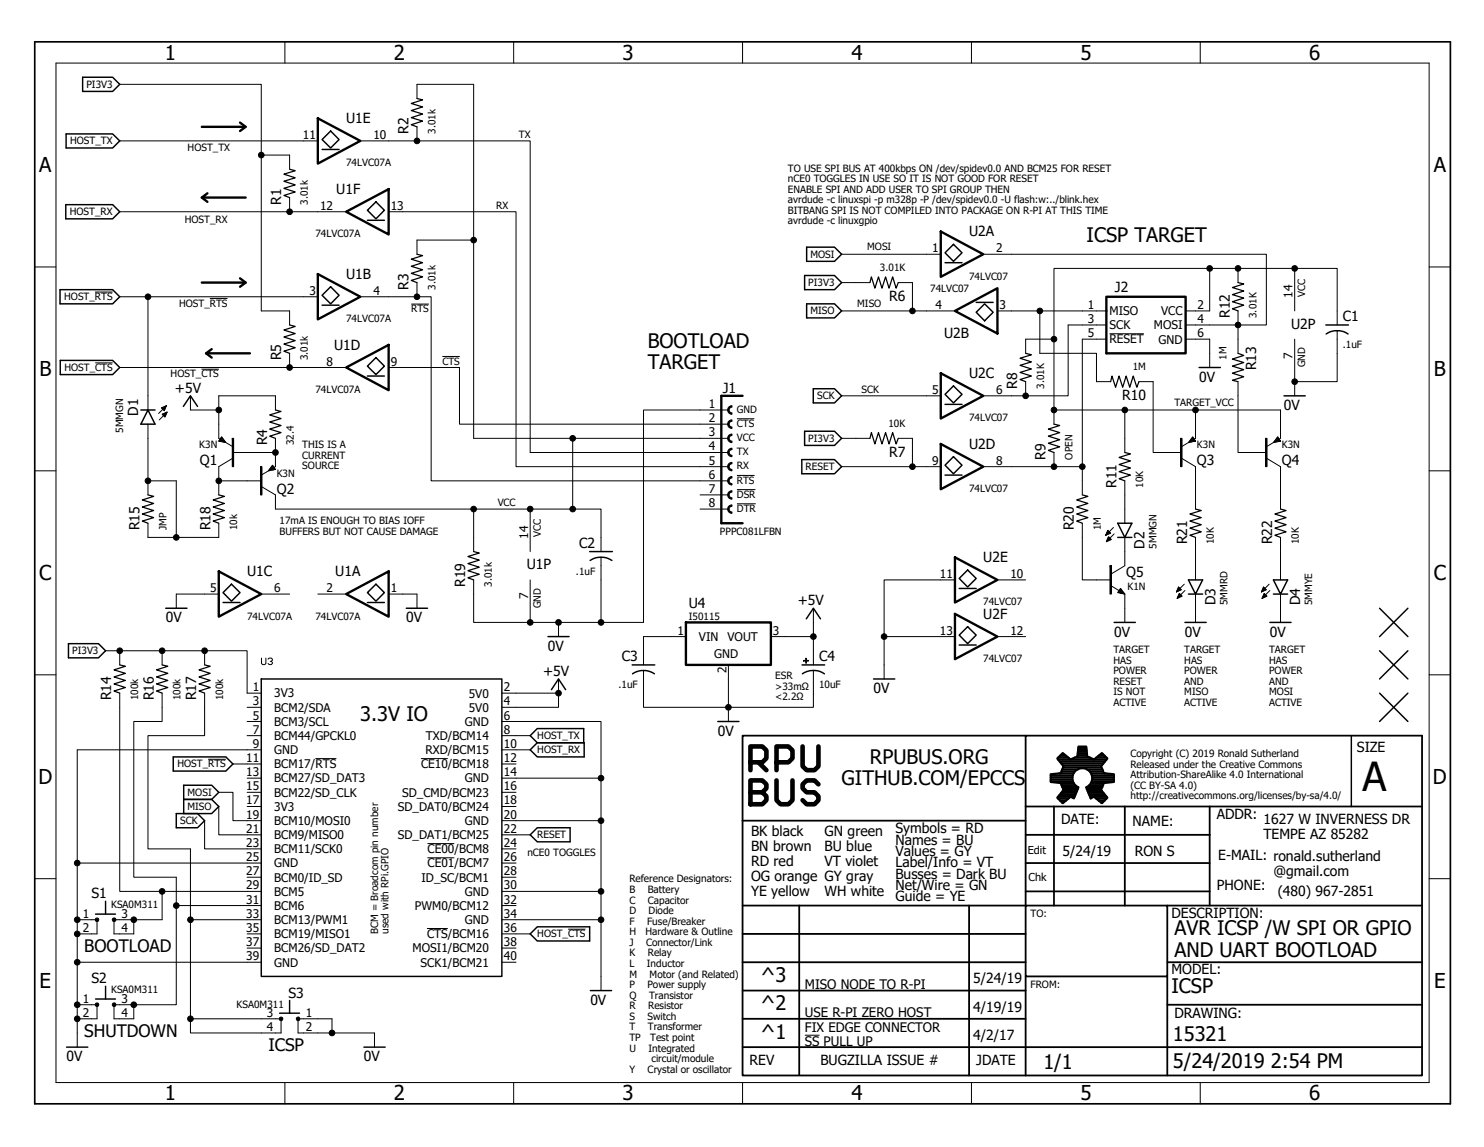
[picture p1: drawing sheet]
<svg xmlns="http://www.w3.org/2000/svg" width="279mm" height="216mm" viewBox="0 0 279 216" stroke-linecap="round" stroke-linejoin="round" font-family="sans-serif">
<path d="M6 7.6l267.4 200.7M273.4 7.6l-267.4 200.7" fill="none" stroke="#fff" stroke-width=".19"/>
<g fill="none" stroke="#000" stroke-width=".19">
<path d="M10.5 11.9h258.6v191.9h-258.6zM22.5 15.9h26.7v13.3h5.3v2.7M53.6 7.9v4M78.5 18.5v-2.6h10.7v29.3M96.7 7.9v4M139.8 7.9v4M182.9 7.9v4M226 7.9v4M22.5 39.9h42.7M49.2 29.2v29.3h5.3v2.7M54.5 37.2v2.7M59.8 26.5h-37.3"/>
<path d="M67.8 26.5h32v58.7h37.3M73.2 39.9h24v47.9h39.9M78.5 23.9v2.6M6.5 50.2h4M17.9 55h3.3M22.5 55.9h37.3M27.9 55.9v21.3M39.5 56.2h3.3M67.8 55.9h13.4v34.6h55.9M77.4 57.2h3.4M78.5 47.9v-2.7h10.7v37.3h18.6M78.5 53.2v2.7"/>
<path d="M158.5 58.5h21.3M158.5 47.9h18.6M158.5 53.2h5.3M169.1 53.2h2.7v5.3M185.1 47.9h53.3v13.3h-15.2M187.8 58.5h20.5M195.8 58.5v8h10.6v5.3h2.7M223.2 58.5h4.6v-8h24v10.7M227.8 50.5h-29.4v13.3M233.1 50.5v2.7M233.1 58.5v8M243.8 50.5v8"/>
<path d="M269.1 50.2h4M17.9 68.3h3.3M22.5 69.2h42.7M27.9 79.8v13.4M30.4 76.8l.9-.4-.4 .9zM30.4 76.8h.8M30.5 78l1-.4-.4 .9zM30.5 76.9h.6M30.6 77.9h.7M30.6 78.1h.6M30.7 77h.4M30.7 76.7h.5"/>
<path d="M30.8 78.2h.4M30.8 77.2h.2M30.9 78.3h.2M30.9 77.8h.5M30.9 77.3h.1M31 76.5h.3M31 78.4h.1M31.2 77.7h.2M31.3 76.4h.1M31.3 76.4l-1.4 1.4M31.5 77.6l-1.5 1.4M35.9 74.5v2.7h5.3"/>
<path d="M37.9 69.5h3.3M51.9 77.2v-2.7h-10.7v8l2.7 1.6M54.5 66.5v2.7M73.2 69.2h13.3v10.6h50.6M83.3 67.1h3.3M137.1 77.2h-15.9v40h-8M137.3 76.5l.5-.1v.2a.53 .53 0 0 0-.5 .6 .53 .53 0 0 0 .5 .5v.3a.8 .8 0 0 1-.8-.6 .8 .8 0 0 1 .3-.9zM137.3 79.2l.5-.2v.3l-.4 .2-.1 .3 .1 .3 .4 .3v.2a.8 .8 0 0 1-.8-.5 .8 .8 0 0 1 .3-.9zM138.7 78.8h3.3M158.5 74.5h18.6M193.1 71.8v2.7M198.4 77.2h13.4v8"/>
<path d="M198.4 63.8v16M198.4 63.8h-5.3v2.7M208.3 61.2h-7.2v13.3h-16M208.3 63.8h-4.5v24h-18.7M208.9 62.8h6.4M211.8 77.2h29.3v5.3l-2.7 1.6M214.4 71.8h2.7v13.4h5.3M223.2 63.8h4.6v5.4M225.1 77.2v5.3l-2.7 1.6M233.1 71.8v13.4h5.3M243.8 63.8v10.7M251.8 62.3v9.5h-8"/>
<path d="M6.5 88.6h4M27.9 98.5v2.7h5.3M27.9 90.5h5.3v10.7h8v-2.7M41.2 90.5h8M41.3 82.9h.9M41.3 83.1h1M41.3 82.8h.8M41.4 82.7h.7M41.5 82.5h.5M41.6 82.4h.3M41.7 82.3h.1M41.7 82.2l.8 1.1-1.3-.3z"/>
<path d="M42 83.2h.4M43.7 82.5h.3v5.3h-.3zM43.7 82.5h.1M43.9 86.2l-2.7 1.6v5.4M43.9 85.2h8M49.1 87.8h.2v5.4h-.2zM49.1 87.8h.1M49.2 91.6l2.7 1.6v2.6h47.9M50.6 88.6h.2M50.7 88.5h.8M50.8 88.3h1M50.8 88.2h.9"/>
<path d="M50.9 88.1h.7M51 87.9h.6M51.1 87.8h.4M51.2 87.7h.2M51.3 87.6l.6 .8-1.4 .2zM51.9 82.5v5.3l-2.7 1.6M89.2 95.8v8M99.8 95.8v8M99.8 95.8h13.4v8M131.8 93.2h5.3M131.8 95.8h5.3M137.1 82.5h-29.3v13.3"/>
<path d="M137.3 81.9l.5-.2v.3a.53 .53 0 0 0-.5 .5 .53 .53 0 0 0 .5 .5v.3a.81 .81 0 0 1-.8-.5 .81 .81 0 0 1 .3-.9zM137.3 89.9l.5-.2v.3a.54 .54 0 0 0-.5 .5 .54 .54 0 0 0 .5 .5v.3a.79 .79 0 0 1-.8-.5 .79 .79 0 0 1 .3-.9zM137.3 92.5l.5-.1v.2a.54 .54 0 0 0-.5 .6 .54 .54 0 0 0 .5 .5v.3a.79 .79 0 0 1-.8-.6 .79 .79 0 0 1 .3-.9zM137.3 95.2l.5-.2v.3a.54 .54 0 0 0-.5 .5 .54 .54 0 0 0 .5 .6v.2a.79 .79 0 0 1-.8-.5 .79 .79 0 0 1 .3-.9zM137.3 87.2l.5-.2v.3a.54 .54 0 0 0-.5 .5 .54 .54 0 0 0 .5 .6v.2a.79 .79 0 0 1-.8-.5 .79 .79 0 0 1 .3-.9zM137.3 84.5l.5-.1v.2a.53 .53 0 0 0-.5 .6 .53 .53 0 0 0 .5 .5v.3a.79 .79 0 0 1-.8-.6 .79 .79 0 0 1 .3-.9zM138.7 92.2h3.5M138.7 89.5h3.4M138.7 94.8h3.6M158.5 87.8h18.6M158.5 82.5h5.3M169.1 82.5h2.7v5.3"/>
<path d="M198.4 85.2v2.6M203.8 98.5v10.7h5.3M203.8 87.8v5.4M208.5 100h.2M208.6 99.9h.1M208.6 99.8l.5 .6-.9 .4zM209.6 99.3l-1.4 1.5M211.8 90.5v8M222.3 82.5h.2v5.3h-.2zM222.3 82.5h.1M222.4 86.2l2.7 1.6v8M223.8 83.2h.5"/>
<path d="M223.9 83.1h1.1M224 82.9h1M224.1 82.8h.8M224.2 82.7h.7M224.3 82.5h.5M224.4 82.4h.3M224.5 82.3h.1M224.6 82.2l.5 .8-1.3 .3zM238.3 82.5h.2v5.3h-.2zM238.3 82.5h.1M238.4 86.2l2.7 1.6v8M239.8 83.2h.5"/>
<path d="M239.9 83.1h1M240 82.9h1M240.1 82.8h.8M240.2 82.7h.7M240.3 82.5h.5M240.4 82.4h.3M240.5 82.3h.1M240.6 82.2l.5 .8-1.3 .3zM269.1 88.6h4M41.2 111.8h-8v2.7M49.2 111.8h5.3M59.8 111.8h5.4"/>
<path d="M73.2 111.8h5.3v2.7M89.2 109.2v8h10.6M99.8 109.2v8M105.2 117.2v2.6M113.2 104.9v12.3h-13.4M129.1 119.8h-7.9v5.4M145.1 119.8h8v5.4M153.1 114.5v5.3M179.8 119.8h-13.3v8M179.8 109.2h-13.3v10.6M187.8 109.2h5.3M187.8 119.8h5.3"/>
<path d="M208.2 100.6h.3M208.3 100.5h.5M208.3 101.9h.1M208.3 100.4h.8M208.4 100.2h.6M208.4 101.8h.3M208.4 101.6h.6M208.4 100.1h.5M208.5 101.5h.7M208.6 101.4h.5M208.6 101.3h.3M208.7 101.1h.1"/>
<path d="M208.7 101l.5 .6-.9 .4zM209 106.5h.2v5.3h-.2zM209 106.5h.1M209.1 110.2l2.7 1.6v5.4M209.8 100.5l-1.5 1.5M210.5 111.5h1M210.5 111.4h.9M210.6 111.3h.7M210.7 111.1h.5M210.8 111h.4M210.9 110.9h.2M210.9 111.7h.7"/>
<path d="M211 110.8l.8 1-1.4-.3zM211.5 111.8h.2M211.8 101.2v5.3l-2.7 1.6M221.5 111.4h.1M221.6 111.3h.3M221.6 111.1h.6M221.7 112.5h.1M221.7 111h.7M221.7 110.9h.6M221.7 112.4h.4M221.8 112.3h.6M221.8 110.7h.4"/>
<path d="M221.8 112.2h.7M221.8 110.6h.2M221.9 110.5h.1M221.9 112h.5M221.9 110.5l.5 .5-.9 .4zM221.9 111.9h.3M222 111.8h.1M222 111.7l.6 .5-1 .4zM223 110l-1.5 1.4M223.1 111.1l-1.5 1.5M225.1 101.2v8M225.1 111.8v5.4"/>
<path d="M237.5 111.4h.1M237.6 111.3h.3M237.6 111.1h.6M237.7 112.5h.1M237.7 111h.7M237.7 112.4h.4M237.7 110.9h.6M237.8 112.3h.6M237.8 110.7h.3M237.8 112.2h.7M237.8 110.6h.2M237.9 112h.5"/>
<path d="M237.9 110.5h.1M237.9 110.5l.5 .5-.9 .4zM237.9 111.9h.3M238 111.8h.1M238 111.7l.5 .5-.9 .4zM239 110l-1.5 1.4M239.1 111.1l-1.5 1.5M241.1 101.2v8M241.1 111.8v5.4M6.5 127h4M19.9 122.5h18.6M22.5 130.5v37.3h8"/>
<path d="M22.5 122.5v2.7M30.5 130.5v5.3h-5.3v29.3h8v5.4M30.5 122.5v2.7M38.5 130.5v8h-10.6v21.3h8v13.3M38.5 122.5v2.7M38.5 122.5h8v8h2.7M46.5 133.1h2.7M46.5 135.8h2.7M46.5 138.5h2.7M49.2 123.9v1l.2 .2h.4l.3-.2v-1M50.5 124.1l.2-.2h.4l.2 .4-.4 .2M51.1 124.5l.2 .2-.2 .4h-.4l-.2-.2"/>
<path d="M94.5 135.8h18.7v10.7M94.5 130.5h10.7M94.5 138.5h5.3M105.2 127.8v2.7M105.2 130.5v2.6h-10.7M121.2 126.2v6.9h31.9v-6.9M137.1 125.2v10.6M151.3 124.3h.9v.1h-.9zM151.3 124.3h.1M151.7 123.9h.1v.9h-.1zM151.7 123.9h.1M269.1 127h4"/>
<path d="M38.5 154.5v5.3h10.7M39.2 142.9h3.3M41.2 151.8v5.3h8M41.2 149.1h2.7v5.4h5.3M46.5 146.5h2.7M46.5 149.1h2.7M46.5 151.8h2.7M49.2 141.1h-34.7v21.4M49.2 143.8h-5.3M59.4 142.8h3.9M79.2 142.8h5.1M80.5 158.8h5"/>
<path d="M94.5 141.1h5.3M94.5 143.8h2.7M94.5 146.5h18.7M94.5 149.1h2.7M94.5 151.8h2.7M94.5 154.5h18.7M94.5 157.1h5.3M94.5 159.8h2.7M113.2 146.5v26.6M6.5 165.4h4M14.5 173.1h3.8v2.7h-3.8M14.5 175.8v5.3"/>
<path d="M21.2 172.9l.4-.1 .2 .1v.4l-.2 .2-.4-.1-.1-.3zM33.2 170.5v18.6h-8M46.5 165.1h2.7M46.5 175.8h2.7M46.5 178.5h2.7M49.2 162.5h-34.7v13.3M49.2 167.8h-18.7v5.3h-5.3v2.7h-3.7v-2.7h3.7M49.2 173.1h-13.3v21.3h17v-2.6h-17M49.2 170.5h-16M80.4 174.8h3.9M80.5 161.5h5M94.5 173.1h18.7v13.4"/>
<path d="M94.5 162.5h2.7M94.5 165.1h2.7M94.5 167.8h18.7M94.5 170.5h2.7M94.5 175.8h5.3M94.5 178.5h2.7M107 174.9h3.2M269.1 165.4h4M14.5 189.1h3.8v2.7h-3.8M21.2 188.9l.3-.1 .2 .1v.4l-.1 .2-.4-.1-.1-.3zM21.5 189.1h3.7v2.7h-3.7zM49.2 181.1h-34.7v16"/>
<path d="M55.9 191.5l.3-.1 .2 .1v.5l-.2 .1-.3-.1-.1-.2zM62.5 194.4v-2.6h-6.4v2.6h14.4v2.7M94.5 181.1h2.7M151.5 194.9h2.8M53.6 203.8v4M96.7 203.8v4M139.8 203.8v4M182.9 203.8v4M226 203.8v4"/>
<circle cx="49.2" cy="29.2" r=".53"/>
<circle cx="54.5" cy="39.9" r=".53"/>
<circle cx="78.5" cy="26.5" r=".53"/>
<circle cx="27.9" cy="55.9" r=".53"/>
<circle cx="78.5" cy="55.9" r=".53"/>
<circle cx="89.2" cy="45.2" r=".53"/>
<circle cx="171.8" cy="58.5" r=".53"/>
<circle cx="195.8" cy="58.5" r=".53"/>
<circle cx="227.8" cy="50.5" r=".53"/>
<circle cx="233.1" cy="50.5" r=".53"/>
<circle cx="243.8" cy="50.5" r=".53"/>
<circle cx="41.2" cy="77.2" r=".53"/>
<circle cx="54.5" cy="69.2" r=".53"/>
<circle cx="193.1" cy="74.5" r=".53"/>
<circle cx="198.4" cy="77.2" r=".53"/>
<circle cx="198.4" cy="63.8" r=".53"/>
<circle cx="211.8" cy="77.2" r=".53"/>
<circle cx="225.1" cy="77.2" r=".53"/>
<circle cx="233.1" cy="61.2" r=".53"/>
<circle cx="243.8" cy="71.8" r=".53"/>
<circle cx="27.9" cy="90.5" r=".53"/>
<circle cx="41.2" cy="90.5" r=".53"/>
<circle cx="51.9" cy="85.2" r=".53"/>
<circle cx="89.2" cy="95.8" r=".53"/>
<circle cx="99.8" cy="95.8" r=".53"/>
<circle cx="107.8" cy="95.8" r=".53"/>
<circle cx="107.8" cy="82.5" r=".53"/>
<circle cx="171.8" cy="87.8" r=".53"/>
<circle cx="198.4" cy="87.8" r=".53"/>
<circle cx="203.8" cy="87.8" r=".53"/>
<circle cx="33.2" cy="101.2" r=".53"/>
<circle cx="99.8" cy="117.2" r=".53"/>
<circle cx="105.2" cy="117.2" r=".53"/>
<circle cx="113.2" cy="117.2" r=".53"/>
<circle cx="153.1" cy="119.8" r=".53"/>
<circle cx="166.5" cy="119.8" r=".53"/>
<circle cx="22.5" cy="122.5" r=".53"/>
<circle cx="30.5" cy="122.5" r=".53"/>
<circle cx="38.5" cy="122.5" r=".53"/>
<circle cx="105.2" cy="130.5" r=".53"/>
<circle cx="137.1" cy="133.1" r=".53"/>
<circle cx="113.2" cy="154.5" r=".53"/>
<circle cx="113.2" cy="146.5" r=".53"/>
<circle cx="14.5" cy="162.5" r=".53"/>
<circle cx="14.5" cy="173.1" r=".53"/>
<circle cx="14.5" cy="175.8" r=".53"/>
<circle cx="18.3" cy="173.1" r=".35"/>
<circle cx="25.2" cy="173.1" r=".53"/>
<circle cx="30.5" cy="167.8" r=".53"/>
<circle cx="33.2" cy="170.5" r=".53"/>
<circle cx="35.9" cy="173.1" r=".53"/>
<circle cx="113.2" cy="173.1" r=".53"/>
<circle cx="113.2" cy="167.8" r=".53"/>
<circle cx="14.5" cy="189.1" r=".53"/>
<circle cx="14.5" cy="181.1" r=".53"/>
<circle cx="14.5" cy="191.8" r=".53"/>
<circle cx="18.3" cy="189.1" r=".35"/>
<circle cx="25.2" cy="189.1" r=".53"/>
<circle cx="35.9" cy="191.8" r=".53"/>
<circle cx="52.9" cy="191.8" r=".35"/>
<circle cx="62.5" cy="194.4" r=".53"/>
</g>
<g fill="none" stroke="#000" stroke-width=".44">
<path d="M38 37.2l1.1 .8M38 23.9h8.2l-1 .8M39.1 36.4l-1.1 .8h8.2M45.2 23.1l1 .8M59.8 22.3l8 4.2-8 4.3zM65.2 39.9l8-4.3v8.5zM38 53.2h8.2l-1 .8M45.2 52.4l1 .8M59.8 51.6l8 4.3-8 4.2zM177.1 43.6l8 4.3-8 4.2zM179.8 58.5l8-4.2v8.5zM208.3 55.9h14.9v10.6h-14.9z"/>
<path d="M38.8 66.5l1.1 .8M39.9 65.7l-1.1 .8h8.3M65.2 69.2l8-4.3v8.5zM139.8 74.5h-4v24h4M177.1 70.3l8 4.2-8 4.3zM177.1 83.6l8 4.2-8 4.3zM41.2 107.5l8 4.3-8 4.3zM65.2 111.8l8-4.3v8.6zM129.1 117.2h16v8h-16zM179.8 104.9l8 4.3-8 4.2zM179.8 115.5l8 4.3-8 4.3z"/>
</g>
<g fill="none" stroke="#000" stroke-width=".4">
<path d="M197.8 147h4.2M197.8 146.7h4.1M197.8 146.3h4.1M197.8 145.9h4.2M199.1 142.8l1-1 1.5 1.2 1.2-.5 .3-2h1.4l.2 2 1.3 .5 1.5-1.2 1 1-1.2 1.5 .5 1.2 1.9 .2v1.5l-1.9 .2-.5 1.3 1.2 1.5-1 1-1.5-1.2-.6 .3-.9-2.1a1.87 1.87 0 0 0 .8-2.9 1.87 1.87 0 0 0-3 0 1.87 1.87 0 0 0 .8 2.9l-.9 2.1-.6-.3-1.5 1.2-1-1 1.2-1.5-.6-1.3-1.9-.2v-1.5l1.9-.2 .6-1.2zM199.2 150h2.4M199.2 142.6h2M199.2 143h9.1M199.2 150.3h1.9M199.5 145.6h2.6M199.5 149.6h3M199.5 143.4h8.5"/>
<path d="M199.6 142.3h1.1M199.6 150.7h1.1M199.7 147.4h2.5M199.8 149.2h2.8M199.8 143.7h7.9M199.9 147.8h2.5M199.9 145.2h2.5M199.9 141.9h.4M200 151.1h.2M200 148.1h2.9M200 144.8h2.9M200.1 148.9h2.7"/>
<path d="M200.1 144.1h7.3M200.2 144.5h7.2M200.2 148.5h2.7M201.6 150h.7M202.3 142.6h3M202.9 142.3h1.8M202.9 141.9h1.7M202.9 141.5h1.7M203 141.2h1.6M203 140.8h1.5M204.6 148.1h2.9M204.6 148.5h2.7"/>
<path d="M204.7 144.8h2.9M204.8 148.9h2.7M204.9 149.2h2.9M205.1 149.6h2.9M205.1 147.8h2.6M205.1 145.2h2.6M205.2 150h.7M205.4 147.4h2.4M205.4 145.6h2.7M205.5 147h4.2M205.6 145.9h4.1M205.6 146.7h4.1"/>
<path d="M205.6 146.3h4.1M206 150h2.4M206.4 142.6h1.9M206.4 150.3h1.9M206.8 142.3h1.2M206.9 150.7h1M207.3 141.9h.3M207.3 151.1h.3"/>
</g>
<path d="M6.5 7.9h266.6v199.9h-266.6z" fill="none" stroke="#000" stroke-width=".32"/>
<g fill="none" stroke="#000" stroke-width=".28">
<path d="M15.6 14.5h5.6l1.3 1.4-1.3 1.3h-5.6zM12.4 38.5h8.8l1.3 1.4-1.3 1.3h-8.8zM12.4 25.2h8.8l1.3 1.3-1.3 1.4h-8.8zM60.6 28.1h3.2M62.3 24.7l1.5 1.6-1.5 1.6-1.7-1.6zM69.2 39.6l1.6-1.6 1.6 1.6-1.6 1.6zM11.3 54.5h9.9l1.3 1.4-1.3 1.3h-9.9zM60.6 55.6l1.7-1.6 1.5 1.6-1.5 1.6zM60.6 57.4h3.2M69.2 41.5h3.2M151.5 51.9h5.6l1.4 1.3-1.4 1.3h-5.6zM151.9 57.2h5.2l1.4 1.3-1.4 1.3h-5.2z"/>
<path d="M151.9 46.5h5.2l1.4 1.4-1.4 1.3h-5.2zM177.9 47.6l1.6-1.6 1.6 1.6-1.6 1.6zM177.9 49.4h3.2M183.8 56.9h3.2M185.4 57.2l1.6 1.6-1.6 1.6-1.6-1.6zM11.3 67.8h9.9l1.3 1.4-1.3 1.3h-9.9zM26.5 77.2h2.7M27.9 77.2l1.3 2.6h-2.7zM34.5 76.5l1.4-2 1.3 2M69.2 70.8h3.2M70.8 67.3l1.6 1.6-1.6 1.6-1.6-1.6zM153.1 73.2h4l1.4 1.3-1.4 1.3h-4z"/>
<path d="M177.9 74.2l1.6-1.6 1.6 1.6-1.6 1.6zM177.9 76.1h3.2M225.8 69.2h4M241.7 74.5h4M249.6 61.2h4.3M253.8 62.9a3.8 3.8 0 0 0-4.1 0M151 86.5h6.1l1.4 1.3-1.4 1.4h-6.1zM151.5 81.2h5.6l1.4 1.3-1.4 1.3h-5.6zM177.9 89.4h3.2M179.5 86l1.6 1.6-1.6 1.6-1.6-1.6zM210.4 98.5h2.7l-1.3 2.7zM31.2 114.5h4"/>
<path d="M42 113.4h3.2M43.6 110l1.6 1.5-1.6 1.7-1.6-1.7zM69.2 113.4h3.2M69.2 111.5l1.6-1.5 1.6 1.5-1.6 1.7zM76.5 114.5h4M103.2 119.8h3.9M111 103.8h4.3M111.1 105.5a3.9 3.9 0 0 1 4.1 0M151.8 116.5l1.3-2 1.4 2M180.6 108.9l1.6-1.6 1.6 1.6-1.6 1.6zM180.6 119.5l1.6-1.5 1.6 1.5-1.6 1.7zM180.6 110.8h3.2"/>
<path d="M209.8 117.2h4M210.4 101.2h2.7M223.1 117.2h4M223.8 109.2h2.6l-1.3 2.6zM223.8 111.8h2.6M239.1 117.2h4M239.8 109.2h2.6l-1.3 2.6zM239.8 111.8h2.6M259.7 114.5l5.4 5.3M265.1 114.5l-5.4 5.3M12.9 121.2h5.6l1.4 1.3-1.4 1.3h-5.6zM49.2 127.8h45.3v56h-45.3z"/>
<path d="M99.8 138.5l1.4-1.4h8.7v2.7h-8.7zM101.2 139.8h8.8v2.7h-8.8l-1.4-1.4zM103.8 129.8l1.4-2 1.3 2M119 125.2h4.3M123.2 126.8a3.8 3.8 0 0 0-4.1 0M135.1 135.8h4M151 125.2h4.3M153.1 126.2l-.8 .1-1.2 .5M153.1 126.2l1.3 .2 .8 .4M164.5 127.8h4M180.6 121.4h3.2M254.4 138.5v13.3"/>
<path d="M259.7 122.5l5.4 5.3M259.7 130.5l5.4 5.3M265.1 122.5l-5.4 5.3M265.1 130.5l-5.4 5.3M32.6 142.5h9.9l1.4 1.3-1.4 1.3h-9.9zM33.2 153.1h4l1.3 1.4-1.3 1.3h-4zM34.6 147.8h5.3l1.3 1.3-1.3 1.4h-5.3h5.3l1.3 1.3-1.3 1.3h-5.3zM99.8 157.1l1.4-1.3h6.1v2.7h-6.1zM18 172.1h3.7M19.9 169.7v2.4M101.2 174.5h9.8v2.6h-9.8l-1.4-1.3zM12.5 197.1h4"/>
<path d="M18 188h3.7M19.9 185.7v2.3M52.6 190.7h3.8M54.5 188.3v2.4M68.5 197.1h4M111.1 186.5h4M193.1 202.4h.1"/>
</g>
<g fill="none" stroke="#000" stroke-width=".34">
<path d="M193.1 138.5h-53.3v16M139.8 154.5v47.9h127.9v-5.3M139.8 154.5h53.3M193.1 151.8v18.7h-53.3M193.1 151.8h74.6M193.1 151.8v-13.3h74.6v58.6M193.1 157.1h34.7M198.4 151.8v18.7M211.8 151.8v18.7M227.8 157.1v13.4M227.8 151.8v5.3M139.8 175.8h53.3"/>
<path d="M150.5 170.5v31.8M182.5 170.5v31.9M193.1 162.5h34.7M193.1 167.8h34.7M219.8 170.5h47.9M139.8 191.8h53.3M139.8 186.5h53.3M139.8 181.1h53.3M193.1 183.8v13.3h-53.3M219.6 183.8h-26.5v-13.3h26.7v31.9M219.8 181.1h47.9M219.8 189.1h47.9"/>
<path d="M267.7 197.1h-74.6v5.3"/>
</g>
<path d="M141.3 143.5h2.2l.8-.8v-1.5l-.8-.7h-2.2v4.5M141.3 146.9h2.2l.8 .7v.8l-.8 .7 .8 .8v.7l-.8 .8h-2.2zM141.3 149.1h2.2M142.8 143.5l1.5 1.5M146.2 143.5h2.2l.8-.8v-1.5l-.8-.7h-2.2v4.5M146.2 146.9v3.7l.8 .8h1.4l.8-.8v-3.7M151.1 140.5v3.7l.8 .8h1.5l.7-.8v-3.7M154.1 147.6l-.7-.7h-1.5l-.8 .7v.8l.8 .7h1.5l.7 .8v.7l-.7 .8h-1.5l-.8-.8" fill="none" stroke="#000" stroke-width=".87"/>
<g fill="none" stroke="#000" stroke-width=".23">
<path d="M78.5 18.5l1.1 .3-2.2 .7 2.2 .6-2.2 .7 2.2 .7-2.2 .6 2.2 .7-2.2 .7 1.1 .4M54.5 31.9l1.1 .2-2.2 .7 2.2 .7-2.2 .6 2.2 .7-2.2 .7 2.2 .6-2.2 .7 1.1 .4M78.5 47.9l1.1 .2-2.2 .7 2.2 .6-2.2 .7 2.2 .7-2.2 .7 2.2 .6-2.2 .7 1.1 .4M163.8 53.2l.3-1.1 .6 2.2 .7-2.2 .7 2.2 .6-2.2 .7 2.2 .7-2.2 .6 2.2 .4-1.1M233.1 53.2l1.1 .2-2.2 .7 2.2 .7-2.2 .7 2.2 .6-2.2 .7 2.2 .6-2.2 .7 1.1 .4M51.9 77.2l1 .2-2.1 .7 2.1 .7-2.1 .6 2.1 .7-2.1 .7 2.1 .6-2.1 .7 1.1 .4M54.5 61.2l1.1 .2-2.2 .7 2.2 .7-2.2 .6 2.2 .7-2.2 .7 2.2 .6-2.2 .7 1.1 .4M193.1 66.5l1.1 .3-2.2 .6 2.2 .7-2.2 .7 2.2 .6-2.2 .7 2.2 .7-2.2 .6 1.1 .4M198.4 79.8l1.1 .3-2.1 .7 2.1 .6-2.1 .7 2.1 .7-2.1 .6 2.1 .7-2.1 .7 1 .4M209.1 71.8l.3-1 .6 2.1 .7-2.1 .7 2.1 .6-2.1 .7 2.1 .7-2.1 .6 2.1 .4-1.1M233.1 66.5l1.1 .4-2.2 .7 2.2 .6-2.2 .7 2.2 .7-2.2 .7 2.2 .6-2.2 .7 1.1 .2M27.9 93.2l1 .2-2.1 .7 2.1 .7-2.1 .6 2.1 .7-2.1 .7 2.1 .6-2.1 .7 1.1 .4"/>
<path d="M41.2 93.2l1 .2-2.1 .7 2.1 .7-2.1 .6 2.1 .7-2.1 .7 2.1 .6-2.1 .7 1.1 .4M163.8 82.5l.3-1.1 .6 2.2 .7-2.2 .7 2.2 .6-2.2 .7 2.2 .7-2.2 .6 2.2 .4-1.1M203.8 93.2l1 .2-2.1 .7 2.1 .7-2.1 .6 2.1 .7-2.1 .7 2.1 .6-2.1 .7 1.1 .4M211.8 85.2l1 .2-2.1 .7 2.1 .7-2.1 .6 2.1 .7-2.1 .7 2.1 .6-2.1 .7 1.1 .4M225.1 95.8l1.1 .3-2.2 .7 2.2 .6-2.2 .7 2.2 .7-2.2 .6 2.2 .7-2.2 .7 1.1 .4M241.1 95.8l1 .3-2.1 .7 2.1 .6-2.1 .7 2.1 .7-2.1 .6 2.1 .7-2.1 .7 1.1 .4M89.2 103.8l1 .3-2.1 .7 2.1 .6-2.1 .7 2.1 .7-2.1 .6 2.1 .7-2.1 .7 1.1 .4M22.5 125.2l1.1 .2-2.1 .7 2.1 .6-2.1 .7 2.1 .7-2.1 .6 2.1 .7-2.1 .7 1 .4M30.5 125.2l1.1 .2-2.1 .7 2.1 .6-2.1 .7 2.1 .7-2.1 .6 2.1 .7-2.1 .7 1 .4M38.5 125.2l1.1 .2-2.1 .7 2.1 .6-2.1 .7 2.1 .7-2.1 .6 2.1 .7-2.1 .7 1 .4"/>
</g>
<g fill="#000">
<path d="M137.3 76.5l.5-.1v.2a.53 .53 0 0 0-.5 .6 .53 .53 0 0 0 .5 .5v.3a.8 .8 0 0 1-.8-.6 .8 .8 0 0 1 .3-.9z" fill-rule="evenodd"/>
<path d="M137.3 79.2l.5-.2v.3l-.4 .2-.1 .3 .1 .3 .4 .3v.2a.8 .8 0 0 1-.8-.5 .8 .8 0 0 1 .3-.9z" fill-rule="evenodd"/>
<path d="M137.3 89.9l.5-.2v.3a.54 .54 0 0 0-.5 .5 .54 .54 0 0 0 .5 .5v.3a.79 .79 0 0 1-.8-.5 .79 .79 0 0 1 .3-.9z" fill-rule="evenodd"/>
<path d="M137.3 92.5l.5-.1v.2a.54 .54 0 0 0-.5 .6 .54 .54 0 0 0 .5 .5v.3a.79 .79 0 0 1-.8-.6 .79 .79 0 0 1 .3-.9z" fill-rule="evenodd"/>
<path d="M137.3 95.2l.5-.2v.3a.54 .54 0 0 0-.5 .5 .54 .54 0 0 0 .5 .6v.2a.79 .79 0 0 1-.8-.5 .79 .79 0 0 1 .3-.9z" fill-rule="evenodd"/>
<path d="M137.3 84.5l.5-.1v.2a.53 .53 0 0 0-.5 .6 .53 .53 0 0 0 .5 .5v.3a.79 .79 0 0 1-.8-.6 .79 .79 0 0 1 .3-.9z" fill-rule="evenodd"/>
<path d="M137.3 87.2l.5-.2v.3a.54 .54 0 0 0-.5 .5 .54 .54 0 0 0 .5 .6v.2a.79 .79 0 0 1-.8-.5 .79 .79 0 0 1 .3-.9z" fill-rule="evenodd"/>
<path d="M137.3 81.9l.5-.2v.3a.53 .53 0 0 0-.5 .5 .53 .53 0 0 0 .5 .5v.3a.81 .81 0 0 1-.8-.5 .81 .81 0 0 1 .3-.9z" fill-rule="evenodd"/>
<path d="M21.2 172.9l.4-.1 .2 .1v.4l-.2 .2-.4-.1-.1-.3z" fill-rule="evenodd"/>
<path d="M21.2 188.9l.3-.1 .2 .1v.4l-.1 .2-.4-.1-.1-.3z" fill-rule="evenodd"/>
<path d="M55.9 191.5l.3-.1 .2 .1v.5l-.2 .1-.3-.1-.1-.2z" fill-rule="evenodd"/>
<circle cx="49.2" cy="29.2" r=".53"/>
<circle cx="54.5" cy="39.9" r=".53"/>
<circle cx="78.5" cy="26.5" r=".53"/>
<circle cx="27.9" cy="55.9" r=".53"/>
<circle cx="78.5" cy="55.9" r=".53"/>
<circle cx="89.2" cy="45.2" r=".53"/>
<circle cx="171.8" cy="58.5" r=".53"/>
<circle cx="195.8" cy="58.5" r=".53"/>
<circle cx="227.8" cy="50.5" r=".53"/>
<circle cx="233.1" cy="50.5" r=".53"/>
<circle cx="243.8" cy="50.5" r=".53"/>
<circle cx="41.2" cy="77.2" r=".53"/>
<circle cx="54.5" cy="69.2" r=".53"/>
<circle cx="193.1" cy="74.5" r=".53"/>
<circle cx="198.4" cy="77.2" r=".53"/>
<circle cx="198.4" cy="63.8" r=".53"/>
<circle cx="211.8" cy="77.2" r=".53"/>
<circle cx="225.1" cy="77.2" r=".53"/>
<circle cx="233.1" cy="61.2" r=".53"/>
<circle cx="243.8" cy="71.8" r=".53"/>
<circle cx="27.9" cy="90.5" r=".53"/>
<circle cx="41.2" cy="90.5" r=".53"/>
<circle cx="51.9" cy="85.2" r=".53"/>
<circle cx="89.2" cy="95.8" r=".53"/>
<circle cx="99.8" cy="95.8" r=".53"/>
<circle cx="107.8" cy="95.8" r=".53"/>
<circle cx="107.8" cy="82.5" r=".53"/>
<circle cx="171.8" cy="87.8" r=".53"/>
<circle cx="198.4" cy="87.8" r=".53"/>
<circle cx="203.8" cy="87.8" r=".53"/>
<circle cx="33.2" cy="101.2" r=".53"/>
<circle cx="99.8" cy="117.2" r=".53"/>
<circle cx="105.2" cy="117.2" r=".53"/>
<circle cx="113.2" cy="117.2" r=".53"/>
<circle cx="153.1" cy="119.8" r=".53"/>
<circle cx="166.5" cy="119.8" r=".53"/>
<circle cx="22.5" cy="122.5" r=".53"/>
<circle cx="30.5" cy="122.5" r=".53"/>
<circle cx="38.5" cy="122.5" r=".53"/>
<circle cx="105.2" cy="130.5" r=".53"/>
<circle cx="137.1" cy="133.1" r=".53"/>
<circle cx="113.2" cy="154.5" r=".53"/>
<circle cx="113.2" cy="146.5" r=".53"/>
<circle cx="14.5" cy="162.5" r=".53"/>
<circle cx="14.5" cy="173.1" r=".53"/>
<circle cx="14.5" cy="175.8" r=".53"/>
<circle cx="18.3" cy="173.1" r=".35"/>
<circle cx="25.2" cy="173.1" r=".53"/>
<circle cx="30.5" cy="167.8" r=".53"/>
<circle cx="33.2" cy="170.5" r=".53"/>
<circle cx="35.9" cy="173.1" r=".53"/>
<circle cx="113.2" cy="173.1" r=".53"/>
<circle cx="113.2" cy="167.8" r=".53"/>
<circle cx="14.5" cy="189.1" r=".53"/>
<circle cx="14.5" cy="181.1" r=".53"/>
<circle cx="14.5" cy="191.8" r=".53"/>
<circle cx="18.3" cy="189.1" r=".35"/>
<circle cx="25.2" cy="189.1" r=".53"/>
<circle cx="35.9" cy="191.8" r=".53"/>
<circle cx="52.9" cy="191.8" r=".35"/>
<circle cx="62.5" cy="194.4" r=".53"/>
</g>
<path d="M151.3 124.3h.9v.1h-.9zM151.7 123.9h.1v.9h-.1z" fill="#000"/>
<path d="M43.9 82.5v5.3M49.2 87.8v5.4M222.4 82.5v5.3M238.4 82.5v5.3M209.1 106.5v5.3" fill="none" stroke="#000" stroke-width=".25"/>
<text font-size="7.5" x="256.5" y="148.9">A</text>
<g font-size="3.9">
<text x="31.1" y="11.2">1</text>
<text x="74.1" y="11.2">2</text>
<text x="117.2" y="11.2">3</text>
<text x="160.3" y="11.2">4</text>
<text x="203.4" y="11.2">5</text>
<text x="246.5" y="11.2">6</text>
<text x="7.4" y="32.4">A</text>
<text x="269.9" y="32.4">A</text>
<text x="7.4" y="70.8">B</text>
<text x="270" y="70.8">B</text>
<text x="7.4" y="109.2">C</text>
<text x="269.9" y="109.2">C</text>
<text x="7.2" y="147.6">D</text>
<text x="269.8" y="147.6">D</text>
<text x="7.5" y="185.9">E</text>
<text x="270" y="185.9">E</text>
<text x="31.1" y="207.1">1</text>
<text x="74.1" y="207.1">2</text>
<text x="117.2" y="207.1">3</text>
<text x="160.3" y="207.1">4</text>
<text x="203.4" y="207.1">5</text>
<text x="246.5" y="207.1">6</text>
</g>
<g font-size="3.8">
<text x="204.6" y="45.5">ICSP TARGET</text>
<text x="121.9" y="65.4">BOOTLOAD</text>
<text x="121.9" y="69.4">TARGET</text>
<text x="67.8" y="135.8">3.3V IO</text>
<text x="163.8" y="143.8">RPUBUS.ORG</text>
<text x="158.5" y="147.8">GITHUB.COM/EPCCS</text>
<text x="221.1" y="176">AVR ICSP /W SPI OR GPIO</text>
<text x="143.3" y="184.8">^3</text>
<text x="221.1" y="180">AND UART BOOTLOAD</text>
<text x="143.3" y="190.2">^2</text>
<text x="220.6" y="187">ICSP</text>
<text x="143.3" y="195.5">^1</text>
<text x="220.8" y="195.9">15321</text>
<text x="196.4" y="201.3">1/1</text>
<text x="220.8" y="201">5/24/2019 2:54 PM</text>
</g>
<g font-size="3.2">
<text x="15.9" y="179.3">BOOTLOAD</text>
<text x="15.9" y="195.2">SHUTDOWN</text>
<text x="50.5" y="197.9">ICSP</text>
</g>
<g font-size="2.6">
<text x="65.2" y="23.2">U1E</text>
<text x="76.9" y="25.2" transform="rotate(-90 76.9 25.2)">R2</text>
<text x="52.9" y="38.5" transform="rotate(-90 52.9 38.5)">R1</text>
<text x="63.3" y="36.5">U1F</text>
<text x="182.5" y="44.5">U2A</text>
<text x="65.2" y="52.5">U1B</text>
<text x="76.9" y="54.5" transform="rotate(-90 76.9 54.5)">R3</text>
<text x="167.4" y="56.6">R6</text>
<text x="209.9" y="55.1">J2</text>
<text x="231.5" y="59.9" transform="rotate(-90 231.5 59.9)">R12</text>
<text x="62.9" y="65.8">U1D</text>
<text x="177.8" y="63.7">U2B</text>
<text x="243.1" y="61.8">U2P</text>
<text x="252.8" y="60.5">C1</text>
<text x="52.9" y="67.8" transform="rotate(-90 52.9 67.8)">R5</text>
<text x="182.5" y="71.2">U2C</text>
<text x="225.8" y="71.8">0V</text>
<text x="236.5" y="69.7" transform="rotate(-90 236.5 69.7)">R13</text>
<text x="32.9" y="74">+5V</text>
<text x="136.1" y="74">J1</text>
<text x="191.5" y="73.2" transform="rotate(-90 191.5 73.2)">R8</text>
<text x="211.3" y="75.3">R10</text>
<text x="241.7" y="77.2">0V</text>
<text x="26" y="78.3" transform="rotate(-90 26 78.3)">D1</text>
<text x="50.3" y="83.8" transform="rotate(-90 50.3 83.8)">R4</text>
<text x="37.6" y="87.6">Q1</text>
<text x="167.4" y="85.9">R7</text>
<text x="182.5" y="84.5">U2D</text>
<text x="196.9" y="86.5" transform="rotate(-90 196.9 86.5)">R9</text>
<text x="225.4" y="87.6">Q3</text>
<text x="241.4" y="87.6">Q4</text>
<text x="52.1" y="92.9">Q2</text>
<text x="210.2" y="91.8" transform="rotate(-90 210.2 91.8)">R11</text>
<text x="26.3" y="99.8" transform="rotate(-90 26.3 99.8)">R15</text>
<text x="39.6" y="99.8" transform="rotate(-90 39.6 99.8)">R18</text>
<text x="202.2" y="99.8" transform="rotate(-90 202.2 99.8)">R20</text>
<text x="99.2" y="107.2">U1P</text>
<text x="109.1" y="103.2">C2</text>
<text x="185.1" y="105.8">U2E</text>
<text x="215.5" y="103.3" transform="rotate(-90 215.5 103.3)">D2</text>
<text x="223.5" y="102.5" transform="rotate(-90 223.5 102.5)">R21</text>
<text x="239.5" y="102.5" transform="rotate(-90 239.5 102.5)">R22</text>
<text x="46.5" y="108.5">U1C</text>
<text x="63.1" y="108.5">U1A</text>
<text x="87.6" y="110.5" transform="rotate(-90 87.6 110.5)">R19</text>
<text x="150.2" y="114">+5V</text>
<text x="212" y="108.6">Q5</text>
<text x="228.8" y="114" transform="rotate(-90 228.8 114)">D3</text>
<text x="244.8" y="114" transform="rotate(-90 244.8 114)">D4</text>
<text x="31.2" y="117.2">0V</text>
<text x="76.5" y="117.2">0V</text>
<text x="129.7" y="114.5">U4</text>
<text x="185.1" y="116.5">U2F</text>
<text x="209.8" y="119.8">0V</text>
<text x="223.1" y="119.8">0V</text>
<text x="239.1" y="119.8">0V</text>
<text x="103.2" y="122.5">0V</text>
<text x="117.1" y="124.5">C3</text>
<text x="154.2" y="124.5">C4</text>
<text x="21" y="131.8" transform="rotate(-90 21 131.8)">R14</text>
<text x="29" y="131.8" transform="rotate(-90 29 131.8)">R16</text>
<text x="37" y="131.8" transform="rotate(-90 37 131.8)">R17</text>
<text x="102.2" y="127.3">+5V</text>
<text x="164.5" y="130.5">0V</text>
<text x="135.1" y="138.5">0V</text>
<text x="255.5" y="141.5">SIZE</text>
<text x="199.8" y="155.1">DATE:</text>
<text x="213.2" y="155.4">NAME:</text>
<text x="229.1" y="154.2">ADDR:</text>
<text x="237.9" y="155.1">1627 W INVERNESS DR</text>
<text x="141.4" y="157.4">BK black</text>
<text x="141.4" y="160.2">BN brown</text>
<text x="155.3" y="157.4">GN green</text>
<text x="155.3" y="160.2">BU blue</text>
<text x="168.6" y="161.1">Values = GY</text>
<text x="168.6" y="159">Names = BU</text>
<text x="168.6" y="156.9">Symbols = RD</text>
<text x="200" y="161.1">5/24/19</text>
<text x="213.6" y="161.1">RON S</text>
<text x="229.4" y="161.8">E-MAIL: ronald.sutherland</text>
<text x="237.9" y="157.9">TEMPE AZ 85282</text>
<text x="141.4" y="163">RD red</text>
<text x="141.4" y="165.8">OG orange GY gray</text>
<text x="155.3" y="163">VT violet</text>
<text x="168.6" y="163.3">Label/Info = VT</text>
<text x="168.6" y="165.4">Busses = Dark BU</text>
<text x="168.6" y="167.5">Net/Wire = GN</text>
<text x="229.1" y="167.5">PHONE:</text>
<text x="239.8" y="164.9">@gmail.com</text>
<text x="17.2" y="169.1">S1</text>
<text x="141.4" y="168.6">YE yellow</text>
<text x="155.3" y="168.6">WH white</text>
<text x="168.6" y="169.7">Guide = YE</text>
<text x="220.6" y="172.7">DESCRIPTION:</text>
<text x="240.6" y="168.6">(480) 967-2851</text>
<text x="17.2" y="185.1">S2</text>
<text x="183.2" y="185.1">5/24/19</text>
<text x="220.6" y="183.4">MODEL:</text>
<text x="54.3" y="187.8">S3</text>
<text x="111.1" y="189.1">0V</text>
<text x="183.2" y="190.5">4/19/19</text>
<text x="221.1" y="191.6">DRAWING:</text>
<text x="183.2" y="195.8">4/2/17</text>
<text x="12.5" y="199.8">0V</text>
<text x="68.5" y="199.8">0V</text>
<text x="141.1" y="200.4">REV</text>
<text x="154.5" y="200.4">BUGZILLA ISSUE #</text>
<text x="183.8" y="200.4">JDATE</text>
</g>
<g font-size="2.5">
<text x="151.5" y="191.5">USE R-PI ZERO HOST</text>
<text x="151.5" y="186.2">MISO NODE TO R-PI</text>
<text x="151.5" y="194.2">FIX EDGE CONNECTOR</text>
<text x="151.5" y="196.9">SS PULL UP</text>
</g>
<g font-size="2.2">
<text x="57" y="26.2">11</text>
<text x="70.3" y="26.2">10</text>
<text x="60.3" y="39.5">12</text>
<text x="73.6" y="39.5">13</text>
<text x="175.5" y="47.5">1</text>
<text x="187.6" y="47.5">2</text>
<text x="58.3" y="55.5">3</text>
<text x="70.3" y="55.5">4</text>
<text x="176.1" y="58.1">4</text>
<text x="188.2" y="58.1">3</text>
<text x="204.8" y="58.1">1</text>
<text x="208.9" y="59.3">MISO</text>
<text x="218.6" y="59.3">VCC</text>
<text x="225.5" y="58.1">2</text>
<text x="243.4" y="56.1" transform="rotate(-90 243.4 56.1)">14</text>
<text x="204.8" y="63.5">5</text>
<text x="204.8" y="60.8">3</text>
<text x="208.9" y="62">SCK</text>
<text x="208.9" y="64.6">RESET</text>
<text x="217.2" y="62">MOSI</text>
<text x="218.1" y="64.7">GND</text>
<text x="225.5" y="63.5">6</text>
<text x="225.5" y="60.8">4</text>
<text x="61.5" y="68.8">8</text>
<text x="73.6" y="68.8">9</text>
<text x="243.4" y="67.5" transform="rotate(-90 243.4 67.5)">7</text>
<text x="133.5" y="76.8">1</text>
<text x="175.5" y="74.1">5</text>
<text x="187.6" y="74.1">6</text>
<text x="133.5" y="79.5">2</text>
<text x="133.5" y="82.1">3</text>
<text x="133.5" y="84.8">4</text>
<text x="133.5" y="87.5">5</text>
<text x="175.5" y="87.5">9</text>
<text x="187.6" y="87.5">8</text>
<text x="133.5" y="90.1">6</text>
<text x="133.5" y="92.8">7</text>
<text x="133.5" y="95.5">8</text>
<text x="99.5" y="101.4" transform="rotate(-90 99.5 101.4)">14</text>
<text x="39.6" y="111.4">5</text>
<text x="51.6" y="111.4">6</text>
<text x="61.5" y="111.4">2</text>
<text x="73.6" y="111.4">1</text>
<text x="99.5" y="112.8" transform="rotate(-90 99.5 112.8)">7</text>
<text x="177" y="108.8">11</text>
<text x="190.2" y="108.8">10</text>
<text x="127.6" y="119.4">1</text>
<text x="145.5" y="119.4">3</text>
<text x="177" y="119.4">13</text>
<text x="190.2" y="119.4">12</text>
<text x="131.6" y="120.6">VIN</text>
<text x="134.5" y="123.8">GND</text>
<text x="137" y="120.6">VOUT</text>
<text x="47.6" y="130.1">1</text>
<text x="51.6" y="131.3">3V3</text>
<text x="88.3" y="131.3">5V0</text>
<text x="94.9" y="130.1">2</text>
<text x="136.8" y="126.7" transform="rotate(-90 136.8 126.7)">2</text>
<text x="47.6" y="132.8">3</text>
<text x="47.6" y="135.4">5</text>
<text x="51.6" y="133.9">BCM2/SDA</text>
<text x="51.6" y="136.6">BCM3/SCL</text>
<text x="87.5" y="136.6">GND</text>
<text x="88.3" y="134">5V0</text>
<text x="94.9" y="132.8">4</text>
<text x="94.9" y="135.4">6</text>
<text x="46.4" y="143.4">11</text>
<text x="47.6" y="138.1">7</text>
<text x="47.6" y="140.8">9</text>
<text x="51.6" y="139.3">BCM44/GPCKL0</text>
<text x="51.6" y="141.9">GND</text>
<text x="80.1" y="141.9">RXD/BCM15</text>
<text x="80.2" y="139.3">TXD/BCM14</text>
<text x="94.9" y="143.4">12</text>
<text x="94.9" y="138.1">8</text>
<text x="94.9" y="140.8">10</text>
<text x="46.4" y="146.1">13</text>
<text x="46.4" y="148.8">15</text>
<text x="51.6" y="147.3">BCM27/SD_DAT3</text>
<text x="51.6" y="149.9">BCM22/SD_CLK</text>
<text x="51.6" y="144.6">BCM17/RTS</text>
<text x="75.7" y="149.9">SD_CMD/BCM23</text>
<text x="79.3" y="144.6">CE10/BCM18</text>
<text x="87.5" y="147.3">GND</text>
<text x="94.9" y="146.1">14</text>
<text x="94.9" y="148.8">16</text>
<text x="46.4" y="151.4">17</text>
<text x="46.4" y="154.1">19</text>
<text x="51.6" y="152.6">3V3</text>
<text x="51.6" y="155.3">BCM10/MOSI0</text>
<text x="74.9" y="152.6">SD_DAT0/BCM24</text>
<text x="87.5" y="155.3">GND</text>
<text x="94.9" y="151.4">18</text>
<text x="94.9" y="154.1">20</text>
<text x="46.4" y="156.8">21</text>
<text x="46.4" y="159.4">23</text>
<text x="51.6" y="157.9">BCM9/MISO0</text>
<text x="51.6" y="160.6">BCM11/SCK0</text>
<text x="74.9" y="157.9">SD_DAT1/BCM25</text>
<text x="80.5" y="160.6">CE00/BCM8</text>
<text x="94.9" y="159.4">24</text>
<text x="94.9" y="156.8">22</text>
<text x="46.4" y="162.1">25</text>
<text x="46.4" y="164.8">27</text>
<text x="46.4" y="167.4">29</text>
<text x="51.6" y="163.3">GND</text>
<text x="51.6" y="165.9">BCM0/ID_SD</text>
<text x="79.4" y="165.9">ID_SC/BCM1</text>
<text x="80.5" y="163.3">CE01/BCM7</text>
<text x="94.9" y="162.1">26</text>
<text x="94.9" y="164.8">28</text>
<text x="94.9" y="167.4">30</text>
<text x="15.6" y="172.7">1</text>
<text x="22.9" y="172.7">3</text>
<text x="46.4" y="170.1">31</text>
<text x="46.4" y="172.7">33</text>
<text x="51.6" y="168.6">BCM5</text>
<text x="51.6" y="171.3">BCM6</text>
<text x="51.6" y="173.9">BCM13/PWM1</text>
<text x="78.1" y="171.3">PWM0/BCM12</text>
<text x="87.5" y="168.6">GND</text>
<text x="87.5" y="173.9">GND</text>
<text x="94.9" y="170.1">32</text>
<text x="94.9" y="172.7">34</text>
<text x="15.6" y="175.4">2</text>
<text x="22.9" y="175.4">4</text>
<text x="46.4" y="178.1">37</text>
<text x="46.4" y="175.4">35</text>
<text x="51.6" y="179.3">BCM26/SD_DAT2</text>
<text x="51.6" y="176.6">BCM19/MISO1</text>
<text x="77.7" y="179.3">MOSI1/BCM20</text>
<text x="80.4" y="176.6">CTS/BCM16</text>
<text x="94.9" y="175.4">36</text>
<text x="94.9" y="178.1">38</text>
<text x="46.4" y="180.7">39</text>
<text x="51.6" y="181.9">GND</text>
<text x="79.2" y="181.9">SCK1/BCM21</text>
<text x="94.9" y="180.7">40</text>
<text x="15.6" y="188.7">1</text>
<text x="15.6" y="191.4">2</text>
<text x="22.9" y="191.4">4</text>
<text x="22.9" y="188.7">3</text>
<text x="50.2" y="191.4">3</text>
<text x="57.6" y="191.4">1</text>
<text x="50.2" y="194.1">4</text>
<text x="57.6" y="194.1">2</text>
</g>
<g font-size="2.1">
<text x="193.5" y="160.7">Edit</text>
<text x="193.7" y="165.8">Chk</text>
</g>
<g font-size="1.9">
<text x="16.3" y="16.5">PI3V3</text>
<text x="13.2" y="27.2">HOST_TX</text>
<text x="35.3" y="28.4">HOST_TX</text>
<text x="82" y="25.2" transform="rotate(-90 82 25.2)">3.01k</text>
<text x="97.7" y="26">TX</text>
<text x="65.2" y="31.3">74LVC07A</text>
<text x="148.3" y="32.3">TO USE SPI BUS AT 400kbps ON /dev/spidev0.0 AND BCM25 FOR RESET</text>
<text x="148.3" y="34.3">nCE0 TOGGLES IN USE SO IT IS NOT GOOD FOR RESET</text>
<text x="13.1" y="40.5">HOST_RX</text>
<text x="34.8" y="42">HOST_RX</text>
<text x="58" y="38.5" transform="rotate(-90 58 38.5)">3.01k</text>
<text x="93.4" y="39.3">RX</text>
<text x="148.3" y="36.3">ENABLE SPI AND ADD USER TO SPI GROUP THEN</text>
<text x="148.3" y="38.3">avrdude -c linuxspi -p m328p -P /dev/spidev0.0 -U flash:w:../blink.hex</text>
<text x="148.3" y="40.3">BITBANG SPI IS NOT COMPILED INTO PACKAGE ON R-PI AT THIS TIME</text>
<text x="59.4" y="44.7">74LVC07A</text>
<text x="148.3" y="42.2">avrdude -c linuxgpio</text>
<text x="163.3" y="47.1">MOSI</text>
<text x="152.2" y="53.8">PI3V3</text>
<text x="152.6" y="48.5">MOSI</text>
<text x="165.7" y="51.1">3.01K</text>
<text x="182.5" y="52.7">74LVC07</text>
<text x="12.1" y="56.5">HOST_RTS</text>
<text x="33.7" y="57.7">HOST_RTS</text>
<text x="77.4" y="58.8">RTS</text>
<text x="82" y="54.5" transform="rotate(-90 82 54.5)">3.01k</text>
<text x="152.6" y="59.2">MISO</text>
<text x="161.4" y="57.7">MISO</text>
<text x="175.1" y="55.1">74LVC07</text>
<text x="236.6" y="59.9" transform="rotate(-90 236.6 59.9)">3.01K</text>
<text x="245.7" y="55.9" transform="rotate(-90 245.7 55.9)">VCC</text>
<text x="65.2" y="60.6">74LVC07A</text>
<text x="252.8" y="65.6">.1uF</text>
<text x="12.1" y="69.8">HOST_CTS</text>
<text x="32.1" y="71">HOST_CTS</text>
<text x="58" y="67.8" transform="rotate(-90 58 67.8)">3.01k</text>
<text x="83.3" y="68.6">CTS</text>
<text x="213.3" y="69.7">1M</text>
<text x="230.9" y="67.7" transform="rotate(-90 230.9 67.7)">1M</text>
<text x="245.7" y="69.2" transform="rotate(-90 245.7 69.2)">GND</text>
<text x="59.4" y="74">74LVC07A</text>
<text x="138.7" y="77.7">GND</text>
<text x="153.8" y="75.2">SCK</text>
<text x="162.2" y="74">SCK</text>
<text x="196.6" y="73.2" transform="rotate(-90 196.6 73.2)">3.01K</text>
<text x="221.1" y="76.4">TARGET_VCC</text>
<text x="23.2" y="81.5" transform="rotate(-90 23.2 81.5)">5MMGN</text>
<text x="55.3" y="83.8" transform="rotate(-90 55.3 83.8)">32.4</text>
<text x="138.7" y="80.4">CTS</text>
<text x="138.7" y="83">VCC</text>
<text x="152.2" y="83.2">PI3V3</text>
<text x="167.3" y="80.4">10K</text>
<text x="182.5" y="79.3">74LVC07</text>
<text x="37.5" y="84.4">K3N</text>
<text x="52.1" y="89.7">K3N</text>
<text x="56.9" y="84.4">THIS IS A</text>
<text x="56.9" y="86.4">CURRENT</text>
<text x="56.9" y="88.4">SOURCE</text>
<text x="138.7" y="85.7">TX</text>
<text x="138.7" y="88.4">RX</text>
<text x="151.7" y="88.5">RESET</text>
<text x="201.9" y="86.5" transform="rotate(-90 201.9 86.5)">OPEN</text>
<text x="225.4" y="84.4">K3N</text>
<text x="241.4" y="84.4">K3N</text>
<text x="93.7" y="95.3">VCC</text>
<text x="138.7" y="93.7">DSR</text>
<text x="138.7" y="91">RTS</text>
<text x="182.5" y="92.6">74LVC07</text>
<text x="215.2" y="91.8" transform="rotate(-90 215.2 91.8)">10K</text>
<text x="31.3" y="99.8" transform="rotate(-90 31.3 99.8)">JMP</text>
<text x="44.7" y="99.8" transform="rotate(-90 44.7 99.8)">10k</text>
<text x="52.6" y="98.6">17mA IS ENOUGH TO BIAS IOFF</text>
<text x="52.6" y="100.6">BUFFERS BUT NOT CAUSE DAMAGE</text>
<text x="101.8" y="101.2" transform="rotate(-90 101.8 101.2)">VCC</text>
<text x="135.6" y="100.6">PPPC081LFBN</text>
<text x="138.7" y="96.4">DTR</text>
<text x="207.2" y="99.8" transform="rotate(-90 207.2 99.8)">1M</text>
<text x="217.8" y="103.3" transform="rotate(-90 217.8 103.3)">5MMGN</text>
<text x="228.6" y="102.5" transform="rotate(-90 228.6 102.5)">10K</text>
<text x="244.6" y="102.5" transform="rotate(-90 244.6 102.5)">10K</text>
<text x="92.6" y="110.5" transform="rotate(-90 92.6 110.5)">3.01k</text>
<text x="108.4" y="108.2">.1uF</text>
<text x="185.1" y="114">74LVC07</text>
<text x="212.3" y="111">K1N</text>
<text x="231.1" y="114" transform="rotate(-90 231.1 114)">5MMRD</text>
<text x="247.1" y="114" transform="rotate(-90 247.1 114)">5MMYE</text>
<text x="46.5" y="116.6">74LVC07A</text>
<text x="59.4" y="116.6">74LVC07A</text>
<text x="101.8" y="114.5" transform="rotate(-90 101.8 114.5)">GND</text>
<text x="129.7" y="116.6">I50115</text>
<text x="13.6" y="123.1">PI3V3</text>
<text x="185.1" y="124.6">74LVC07</text>
<text x="209.6" y="122.9">TARGET</text>
<text x="209.6" y="124.9">HAS</text>
<text x="223" y="122.9">TARGET</text>
<text x="223" y="124.9">HAS</text>
<text x="239" y="122.9">TARGET</text>
<text x="239" y="124.9">HAS</text>
<text x="26" y="131.8" transform="rotate(-90 26 131.8)">100k</text>
<text x="34" y="131.8" transform="rotate(-90 34 131.8)">100k</text>
<text x="42" y="131.8" transform="rotate(-90 42 131.8)">100k</text>
<text x="116.4" y="129.5">.1uF</text>
<text x="145.9" y="127.8">ESR</text>
<text x="145.9" y="129.8">&gt;33mΩ</text>
<text x="145.9" y="131.8">&lt;2.2Ω</text>
<text x="154.2" y="129.5">10uF</text>
<text x="209.6" y="126.9">POWER</text>
<text x="209.6" y="128.9">RESET</text>
<text x="209.6" y="130.9">IS NOT</text>
<text x="223" y="126.9">POWER</text>
<text x="223" y="128.9">AND</text>
<text x="223" y="130.9">MISO</text>
<text x="239" y="126.9">POWER</text>
<text x="239" y="128.9">AND</text>
<text x="239" y="130.9">MOSI</text>
<text x="209.6" y="132.9">ACTIVE</text>
<text x="223" y="132.9">ACTIVE</text>
<text x="239" y="132.9">ACTIVE</text>
<text x="101.2" y="141.8">HOST_RX</text>
<text x="101.2" y="139.1">HOST_TX</text>
<text x="212.8" y="142.5">Copyright (C) 2019 Ronald Sutherland</text>
<text x="33.4" y="144.5">HOST_RTS</text>
<text x="35.3" y="149.8">MOSI</text>
<text x="212.8" y="144.5">Released under the Creative Commons</text>
<text x="212.8" y="146.5">Attribution-ShareAlike 4.0 International</text>
<text x="212.8" y="148.5">(CC BY-SA 4.0)</text>
<text x="33.9" y="155.1">SCK</text>
<text x="35.3" y="152.5">MISO</text>
<text x="212.8" y="150.5">http://creativecommons.org/licenses/by-sa/4.0/</text>
<text x="99.3" y="161.1">nCE0 TOGGLES</text>
<text x="101.2" y="157.8">RESET</text>
<text x="118.5" y="166.1">Reference Designators:</text>
<text x="20.9" y="171">KSA0M311</text>
<text x="118.5" y="168.1">B</text>
<text x="118.5" y="170.1">C</text>
<text x="118.5" y="172.1">D</text>
<text x="122" y="168.1">Battery</text>
<text x="122" y="170.1">Capacitor</text>
<text x="122.1" y="172.1">Diode</text>
<text x="194" y="172.6">TO:</text>
<text x="71.2" y="175.8" transform="rotate(-90 71.2 175.8)">BCM = Broadcom pin number</text>
<text x="73.2" y="175.8" transform="rotate(-90 73.2 175.8)">used with RPi.GPIO</text>
<text x="101.2" y="176.4">HOST_CTS</text>
<text x="118.5" y="174.1">F</text>
<text x="118.5" y="176">H</text>
<text x="118.5" y="178">J</text>
<text x="121.5" y="176">Hardware &amp; Outline</text>
<text x="121.7" y="178">Connector/Link</text>
<text x="121.8" y="174.1">Fuse/Breaker</text>
<text x="118.5" y="180">K</text>
<text x="118.5" y="182">L</text>
<text x="118.5" y="184">M</text>
<text x="118.5" y="186">P</text>
<text x="121.8" y="182">Inductor</text>
<text x="121.9" y="186">Power supply</text>
<text x="122" y="180">Relay</text>
<text x="122.3" y="184">Motor (and Related)</text>
<text x="194" y="185.9">FROM:</text>
<text x="20.9" y="187">KSA0M311</text>
<text x="44.6" y="189.7">KSA0M311</text>
<text x="118.5" y="188">Q</text>
<text x="118.5" y="190">R</text>
<text x="118.5" y="192">S</text>
<text x="121.9" y="192">Switch</text>
<text x="122" y="190">Resistor</text>
<text x="122.2" y="188">Transistor</text>
<text x="118.5" y="194">T</text>
<text x="118.5" y="195.9">TP</text>
<text x="118.5" y="197.9">U</text>
<text x="122" y="194">Transformer</text>
<text x="122.1" y="197.9">Integrated</text>
<text x="122.4" y="195.9">Test point</text>
<text x="118.5" y="201.9">Y</text>
<text x="121.9" y="201.9">Crystal or oscillator</text>
<text x="122.6" y="199.9">circuit/module</text>
</g>
</svg>
